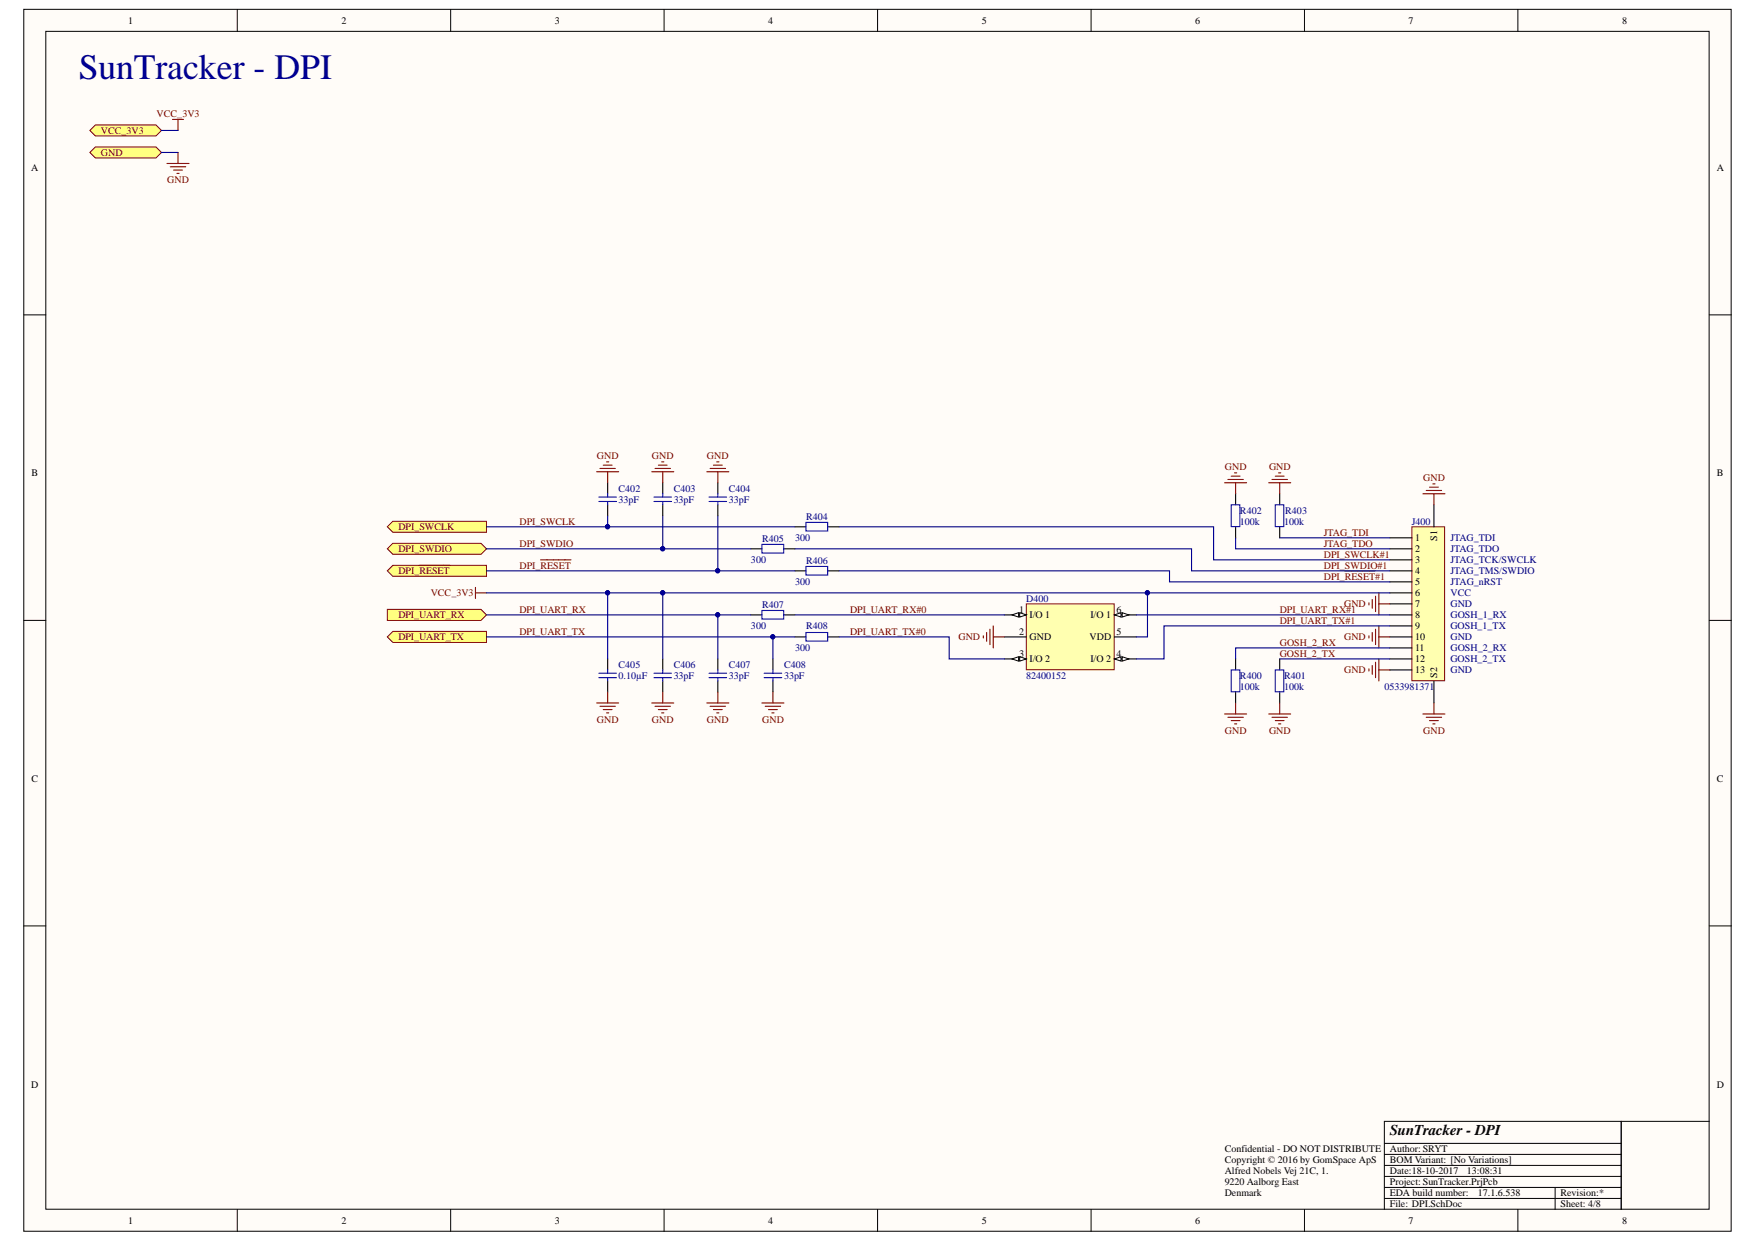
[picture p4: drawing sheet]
<svg xmlns="http://www.w3.org/2000/svg" width="297mm" height="210mm" viewBox="0 0 297 210" stroke-linecap="round" stroke-linejoin="round" font-family="sans-serif">
<g fill="#fffcf8" stroke="#000" stroke-width=".17">
<path d="M4 1.6h288.7v206.5h-288.7z"/>
<path d="M7.7 5.3h281.2v199.1h-281.2z"/>
</g>
<g fill="none" stroke="#000" stroke-width=".17">
<path d="M40.1 1.6v3.7M76.2 1.6v3.7M112.3 1.6v3.7M148.4 1.6v3.7M184.5 1.6v3.7M220.5 1.6v3.7M256.6 1.6v3.7M4 53.2h3.7M289 53.2h3.7M4 104.8h3.7M289 104.8h3.7M4 156.5h3.7"/>
<path d="M289 156.5h3.7M234 197h40.1M234 195.1h40.1M234 198.8h40.1M234 193.2h40.1M289 189.5h-14.9v14.9v-14.9h-40.1v14.9M40.1 204.4v3.7M76.2 204.4v3.7M112.3 204.4v3.7M148.4 204.4v3.7M184.5 204.4v3.7M220.5 204.4v3.7"/>
<path d="M234 202.5h40.1M234 200.7h40.1M256.6 204.4v3.7M262.9 200.7v3.7"/>
</g>
<g fill="#ffff80" stroke="#800000" stroke-width=".17">
<path d="M15.2 22l.9-.9h10.3l.9 .9-.9 1h-10.3z" fill-rule="evenodd"/>
<path d="M15.2 25.8l.9-1h10.3l.9 1-.9 .9h-10.3z" fill-rule="evenodd"/>
</g>
<path d="M28.2 27.6h3.8M28.8 28.2h2.6M29.2 20.2h1.8M29.3 28.7h1.5M29.9 29.3h.4M30.1 20.2v1.8M30.1 25.8v1.8" fill="none" stroke="#800000" stroke-width=".19"/>
<path d="M238.7 89h5.5v26h-5.5z" fill="#ffffb0" stroke="#800000" stroke-width=".17"/>
<g fill="none" stroke="#000" stroke-width=".19">
<path d="M235 90.9h3.7M235 92.8h3.7M235 94.6h3.7M235 96.5h3.7M235 98.3h3.7M242.4 85.3v3.7M235 100.2h3.7M235 102.1h3.7M235 103.9h3.7M235 105.8h3.7M235 107.6h3.7M235 109.5h3.7"/>
<path d="M235 111.4h3.7M235 113.2h3.7M242.4 115.1v3.7"/>
</g>
<path d="M240.6 83.5h3.7M241.1 82.9h2.6M241.7 82.3h1.5M242.2 81.8h.4M242.4 83.5v1.8M242.4 118.8v1.9M240.6 120.7h3.7M241.1 121.2h2.6M241.7 121.8h1.5M242.2 122.3h.4" fill="none" stroke="#800000" stroke-width=".19"/>
<path d="M65.5 96.5l.9-1h15.8v1.9h-15.8z" fill-rule="evenodd" fill="#ffff80" stroke="#800000" stroke-width=".17"/>
<path d="M70.9 95.5h5.1M80.4 99.3v1.8M227.4 96.5h5.1M80.4 100.2h1.8M231.4 101.9v.3M232 101.3v1.5M232.5 100.8v2.6M233.1 100.2v3.7M233.1 102.1h1.9" fill="none" stroke="#800000" stroke-width=".19"/>
<g fill="#ffff80" stroke="#800000" stroke-width=".17">
<path d="M65.5 103h15.8l.9 .9-.9 .9h-15.8z" fill-rule="evenodd"/>
<path d="M65.5 107.6l.9-.9h15.8v1.9h-15.8z" fill-rule="evenodd"/>
</g>
<g fill="none" stroke="#800000" stroke-width=".19">
<path d="M100.9 79.7h3.7M101.4 79.2h2.6M102 78.6h1.5M102.5 78.1h.4M102.7 79.7v1.9M110.2 79.7h3.7M110.7 79.2h2.6M111.3 78.6h1.5M111.9 78.1h.3M112 79.7v1.9M119.5 79.7h3.7M120.1 79.2h2.6"/>
<path d="M120.6 78.6h1.5M121.2 78.1h.3M121.4 79.7v1.9M100.9 118.8h3.7M101.4 119.4h2.6M102 119.9h1.5M102.7 116.9v1.9M110.2 118.8h3.7M110.7 119.4h2.6M111.3 119.9h1.5M112 116.9v1.9M119.5 118.8h3.7"/>
<path d="M120.1 119.4h2.6M120.6 119.9h1.5M121.4 116.9v1.9M128.8 118.8h3.7M129.4 119.4h2.6M129.9 119.9h1.5M130.7 116.9v1.9M208.9 118.8v1.9M216.3 118.8v1.9M231.4 107.5v.3M231.4 113v.4M232 106.9v1.5"/>
<path d="M232 112.5v1.5M232.5 106.3v2.6M232.5 111.9v2.6M233.1 105.8v3.7M233.1 111.4v3.7M233.1 107.6h1.9M233.1 113.2h1.9M102.5 120.5h.4M111.9 120.5h.3M121.2 120.5h.3M130.5 120.5h.4M207 120.7h3.8"/>
<path d="M207.6 121.2h2.6M208.1 121.8h1.5M208.7 122.3h.4M214.5 120.7h3.7M215 121.2h2.6M215.6 121.8h1.5M216.2 122.3h.3"/>
</g>
<g fill="none" stroke="#000" stroke-width=".19">
<path d="M102.7 81.6v1.9M102.7 85.3v1.9M112 81.6v1.9M112 85.3v1.9M121.4 81.6v1.9M121.4 85.3v1.9M102.7 111.4v1.8M102.7 115.1v1.8M112 111.4v1.8M112 115.1v1.8M121.4 111.4v1.8M121.4 115.1v1.8"/>
<path d="M130.7 111.4v1.8M130.7 115.1v1.8M208.9 111.4v1.8M208.9 116.9v1.9M216.3 111.4v1.8M216.3 116.9v1.9"/>
</g>
<g fill="none" stroke="#00f" stroke-width=".19">
<path d="M101.2 84h3M101.2 84.8h3M102.7 83.5v.5M102.7 84.8v.5M110.6 84h2.9M110.6 84.8h2.9M112 83.5v.5M112 84.8v.5M119.9 84h2.9M119.9 84.8h2.9M121.4 83.5v.5M121.4 84.8v.5"/>
<path d="M101.2 113.8h3M101.2 114.5h3M102.7 113.2v.6M102.7 114.5v.6M110.6 113.8h2.9M110.6 114.5h2.9M112 113.2v.6M112 114.5v.6M119.9 113.8h2.9M119.9 114.5h2.9M121.4 113.2v.6M121.4 114.5v.6"/>
<path d="M129.2 113.8h3M129.2 114.5h3M130.7 113.2v.6M130.7 114.5v.6M208.1 113.2h1.5v3.7h-1.5zM215.6 113.2h1.4v3.7h-1.4z"/>
</g>
<path d="M173.5 102.1h14.9v11.1h-14.9z" fill="#ffffb0" stroke="#800000" stroke-width=".17"/>
<path d="M169.8 103.9h3.7" fill="none" stroke="#000" stroke-width=".19"/>
<path d="M172.4 103.5l1.1 .4-1.1 .4z" fill="#fffcf8"/>
<path d="M172.4 103.5l1.1 .4-1.1 .4z" fill="none" stroke="#000" stroke-width=".17"/>
<path d="M171.1 103.9l1.1-.4v.8z" fill="#fffcf8"/>
<path d="M171.1 103.9l1.1-.4v.8z" fill="none" stroke="#000" stroke-width=".17"/>
<path d="M169.8 107.6h3.7M169.8 111.4h3.7" fill="none" stroke="#000" stroke-width=".19"/>
<path d="M172.4 111l1.1 .4-1.1 .3z" fill="#fffcf8"/>
<path d="M172.4 111l1.1 .4-1.1 .3z" fill="none" stroke="#000" stroke-width=".17"/>
<path d="M171.1 111.4l1.1-.4v.7z" fill="#fffcf8"/>
<path d="M171.1 111.4l1.1-.4v.7z" fill="none" stroke="#000" stroke-width=".17"/>
<path d="M188.4 103.9h3.7" fill="none" stroke="#000" stroke-width=".19"/>
<path d="M188.4 103.9l1.1-.4v.8z" fill="#fffcf8"/>
<path d="M188.4 103.9l1.1-.4v.8z" fill="none" stroke="#000" stroke-width=".17"/>
<path d="M189.7 103.5l1.1 .4-1.1 .4z" fill="#fffcf8"/>
<path d="M189.7 103.5l1.1 .4-1.1 .4z" fill="none" stroke="#000" stroke-width=".17"/>
<path d="M188.4 107.6h3.7M188.4 111.4h3.7" fill="none" stroke="#000" stroke-width=".19"/>
<path d="M188.4 111.4l1.1-.4v.7z" fill="#fffcf8"/>
<path d="M188.4 111.4l1.1-.4v.7z" fill="none" stroke="#000" stroke-width=".17"/>
<path d="M189.7 111l1.1 .4-1.1 .3z" fill="#fffcf8"/>
<path d="M189.7 111l1.1 .4-1.1 .3z" fill="none" stroke="#000" stroke-width=".17"/>
<path d="M166.2 107.5v.3M166.8 106.9v1.5M167.4 106.3v2.6M167.9 105.8v3.7M167.9 107.6h1.9" fill="none" stroke="#800000" stroke-width=".19"/>
<g fill="#ffff80" stroke="#800000" stroke-width=".17">
<path d="M65.5 89l.9-.9h15.8v1.9h-15.8z" fill-rule="evenodd"/>
<path d="M65.5 92.8l.9-1h14.9l.9 1-.9 .9h-14.9z" fill-rule="evenodd"/>
</g>
<g fill="none" stroke="#000" stroke-width=".19">
<path d="M126.9 92.8h1.9M132.5 92.8h1.9M134.4 89h1.9M134.4 96.5h1.9M140 89h1.8M140 96.5h1.8M208.9 83.5v1.8M208.9 89v1.9M216.3 83.5v1.8M216.3 89v1.9M126.9 103.9h1.9M132.5 103.9h1.9"/>
<path d="M134.4 107.6h1.9M140 107.6h1.8"/>
</g>
<path d="M128.8 92h3.7v1.5h-3.7zM136.3 88.3h3.6v1.4h-3.6zM136.3 95.7h3.6v1.5h-3.6zM208.1 85.3h1.5v3.7h-1.5zM215.6 85.3h1.4v3.7h-1.4zM128.8 103.2h3.7v1.4h-3.7zM136.3 106.9h3.6v1.4h-3.6z" fill="none" stroke="#00f" stroke-width=".19"/>
<path d="M208.7 79.9h.4M216.2 79.9h.3M91.4 94.6h5.1M207 81.6h3.8M207.6 81h2.6M208.1 80.5h1.5M208.9 81.6v1.9M214.5 81.6h3.7M215 81h2.6M215.6 80.5h1.5M216.3 81.6v1.9" fill="none" stroke="#800000" stroke-width=".19"/>
<g fill="none" stroke="#000080" stroke-width=".19">
<path d="M27.3 22h2.8M27.3 25.8h2.8M102.7 87.2v1.8h-20.5M102.7 89h31.7M112 87.2v5.6h-29.8M112 92.8h14.9M121.4 87.2v9.3h-39.2M121.4 96.5h13M134.4 92.8h67v3.7h33.6M141.8 89h63.4v5.6h29.8M141.8 96.5h55.9v1.8h37.3M208.9 90.9v1.9h26.1"/>
<path d="M216.3 90.9h18.7M82.2 100.2h152.8M82.2 103.9h44.7M82.2 107.6h52.2M102.7 100.2v11.2M112 100.2v11.2M121.4 103.9v7.5M130.7 107.6v3.8M134.4 103.9h35.4M141.8 107.6h18.7v3.8h9.3M192.1 103.9h42.9M194 100.2v7.4h-1.9"/>
<path d="M216.3 111.4h18.7M235 109.5h-26.1v1.9M235 105.8h-38.2v5.6h-4.7"/>
</g>
<g fill="#000080" stroke="#000080" stroke-width=".17">
<circle cx="194" cy="100.2" r=".35"/>
<circle cx="102.7" cy="100.2" r=".35"/>
<circle cx="112" cy="100.2" r=".35"/>
<circle cx="121.3" cy="103.9" r=".35"/>
<circle cx="130.6" cy="107.6" r=".35"/>
<circle cx="112" cy="92.7" r=".35"/>
<circle cx="102.7" cy="89" r=".35"/>
<circle cx="121.3" cy="96.5" r=".35"/>
</g>
<text font-size="6" fill="#000080" x="13.3" y="13.3">SunTracker - DPI</text>
<text font-size="2.5" x="235" y="191.8">SunTracker - DPI</text>
<g font-size="1.7">
<text x="21.7" y="4">1</text>
<text x="57.7" y="4">2</text>
<text x="93.8" y="4">3</text>
<text x="129.9" y="4">4</text>
<text x="166" y="4">5</text>
<text x="202.1" y="4">6</text>
<text x="238.1" y="4">7</text>
<text x="274.2" y="4">8</text>
<text x="5.3" y="28.9">A</text>
<text x="290.2" y="28.9">A</text>
<text x="5.3" y="80.5">B</text>
<text x="290.3" y="80.5">B</text>
<text x="239.2" y="91.5">1</text>
<text x="239.2" y="93.3">2</text>
<text x="239.2" y="95.2">3</text>
<text x="243" y="91.4" transform="rotate(-90 243 91.4)">S1</text>
<text x="239.2" y="97">4</text>
<text x="239.2" y="98.9">5</text>
<text x="239.2" y="100.8">6</text>
<text x="172.3" y="103.6">1</text>
<text x="172.3" y="107.3">2</text>
<text x="174.1" y="104.5">I/O 1</text>
<text x="184.3" y="104.5">I/O 1</text>
<text x="188.8" y="103.6">6</text>
<text x="188.8" y="107.3">5</text>
<text x="239.2" y="102.6">7</text>
<text x="239.2" y="104.5">8</text>
<text x="239.2" y="106.3">9</text>
<text x="172.3" y="111">3</text>
<text x="174.1" y="108.2">GND</text>
<text x="174.1" y="111.9">I/O 2</text>
<text x="184.2" y="108.2">VDD</text>
<text x="184.3" y="111.9">I/O 2</text>
<text x="188.8" y="111">4</text>
<text x="239.2" y="108.2">10</text>
<text x="239.2" y="110.1">11</text>
<text x="239.2" y="111.9">12</text>
<text x="239.2" y="113.8">13</text>
<text x="243" y="114.5" transform="rotate(-90 243 114.5)">S2</text>
<text x="5.3" y="132.2">C</text>
<text x="290.3" y="132.2">C</text>
<text x="5.3" y="183.8">D</text>
<text x="290.2" y="183.8">D</text>
<text x="207.1" y="196.6">Copyright © 2016 by GomSpace ApS</text>
<text x="207.1" y="194.7">Confidential - DO NOT DISTRIBUTE</text>
<text x="235" y="194.7">Author: SRYT</text>
<text x="235" y="196.6">BOM Variant: [No Variations]</text>
<text x="207.1" y="198.4">Alfred Nobels Vej 21C, 1.</text>
<text x="207.1" y="200.3">9220 Aalborg East</text>
<text x="207.1" y="202.2">Denmark</text>
<text x="235" y="198.4">Date:18-10-2017</text>
<text x="235" y="200.3">Project: SunTracker.PrjPcb</text>
<text x="235" y="202.2">EDA build number:</text>
<text x="248" y="198.4">13:08:31</text>
<text x="249.9" y="202.2">17.1.6.538</text>
<text x="263.8" y="202.2">Revision:*</text>
<text x="21.7" y="206.8">1</text>
<text x="57.7" y="206.8">2</text>
<text x="93.8" y="206.8">3</text>
<text x="129.9" y="206.8">4</text>
<text x="166" y="206.8">5</text>
<text x="202.1" y="206.8">6</text>
<text x="235" y="204">File: DPI.SchDoc</text>
<text x="238.1" y="206.8">7</text>
<text x="263.8" y="204">Sheet: 4/8</text>
<text x="274.2" y="206.8">8</text>
</g>
<g font-size="1.7" fill="#800000">
<text x="17" y="22.6">VCC_3V3</text>
<text x="26.5" y="19.8">VCC_3V3</text>
<text x="17" y="26.3">GND</text>
<text x="28.3" y="31">GND</text>
<text x="100.9" y="77.5">GND</text>
<text x="110.2" y="77.5">GND</text>
<text x="119.5" y="77.5">GND</text>
<text x="207.1" y="79.4">GND</text>
<text x="214.5" y="79.4">GND</text>
<text x="240.6" y="81.2">GND</text>
<text x="67.4" y="89.6">DPI_SWCLK</text>
<text x="87.8" y="88.7">DPI_SWCLK</text>
<text x="67.4" y="93.3">DPI_SWDIO</text>
<text x="87.8" y="92.4">DPI_SWDIO</text>
<text x="223.8" y="90.5">JTAG_TDI</text>
<text x="223.8" y="92.4">JTAG_TDO</text>
<text x="223.8" y="94.3">DPI_SWCLK#1</text>
<text x="67.4" y="97">DPI_RESET</text>
<text x="72.8" y="100.8">VCC_3V3</text>
<text x="87.8" y="96.1">DPI_RESET</text>
<text x="223.8" y="96.1">DPI_SWDIO#1</text>
<text x="223.8" y="98">DPI_RESET#1</text>
<text x="67.4" y="104.5">DPI_UART_RX</text>
<text x="87.8" y="103.6">DPI_UART_RX</text>
<text x="87.8" y="107.3">DPI_UART_TX</text>
<text x="143.7" y="103.6">DPI_UART_RX#0</text>
<text x="143.7" y="107.3">DPI_UART_TX#0</text>
<text x="216.4" y="103.6">DPI_UART_RX#1</text>
<text x="216.4" y="105.4">DPI_UART_TX#1</text>
<text x="227.2" y="102.6">GND</text>
<text x="67.4" y="108.2">DPI_UART_TX</text>
<text x="162" y="108.2">GND</text>
<text x="216.4" y="109.1">GOSH_2_RX</text>
<text x="216.4" y="111">GOSH_2_TX</text>
<text x="227.2" y="108.2">GND</text>
<text x="227.2" y="113.8">GND</text>
<text x="100.9" y="122.2">GND</text>
<text x="110.2" y="122.2">GND</text>
<text x="119.5" y="122.2">GND</text>
<text x="128.9" y="122.2">GND</text>
<text x="207.1" y="124">GND</text>
<text x="214.5" y="124">GND</text>
<text x="240.6" y="124">GND</text>
</g>
<g font-size="1.7" fill="#000080">
<text x="104.6" y="83.1">C402</text>
<text x="113.9" y="83.1">C403</text>
<text x="123.2" y="83.1">C404</text>
<text x="104.6" y="85">33pF</text>
<text x="113.9" y="85">33pF</text>
<text x="123.2" y="85">33pF</text>
<text x="136.3" y="87.9">R404</text>
<text x="209.6" y="86.8">R402</text>
<text x="209.6" y="88.7">100k</text>
<text x="217.1" y="88.7">100k</text>
<text x="217.3" y="86.8">R403</text>
<text x="238.7" y="88.7">J400</text>
<text x="127" y="95.2">300</text>
<text x="128.8" y="91.6">R405</text>
<text x="134.4" y="91.5">300</text>
<text x="136.3" y="95.4">R406</text>
<text x="245.2" y="91.5">JTAG_TDI</text>
<text x="245.2" y="93.3">JTAG_TDO</text>
<text x="245.2" y="95.2">JTAG_TCK/SWCLK</text>
<text x="134.4" y="98.9">300</text>
<text x="173.5" y="101.7">D400</text>
<text x="245.2" y="97">JTAG_TMS/SWDIO</text>
<text x="245.2" y="98.9">JTAG_nRST</text>
<text x="245.2" y="100.8">VCC</text>
<text x="127" y="106.3">300</text>
<text x="128.8" y="102.8">R407</text>
<text x="136.3" y="106.3">R408</text>
<text x="245.2" y="104.5">GOSH_1_RX</text>
<text x="245.2" y="106.3">GOSH_1_TX</text>
<text x="245.2" y="102.6">GND</text>
<text x="104.6" y="112.9">C405</text>
<text x="113.9" y="112.9">C406</text>
<text x="123.2" y="112.9">C407</text>
<text x="132.5" y="112.9">C408</text>
<text x="134.4" y="110.1">300</text>
<text x="245.2" y="110.1">GOSH_2_RX</text>
<text x="245.2" y="111.9">GOSH_2_TX</text>
<text x="245.2" y="113.8">GND</text>
<text x="245.2" y="108.2">GND</text>
<text x="104.6" y="114.7">0.10µF</text>
<text x="113.9" y="114.7">33pF</text>
<text x="123.2" y="114.7">33pF</text>
<text x="132.5" y="114.7">33pF</text>
<text x="173.5" y="114.7">82400152</text>
<text x="209.6" y="114.7">R400</text>
<text x="209.6" y="116.6">100k</text>
<text x="217.1" y="114.7">R401</text>
<text x="217.1" y="116.6">100k</text>
<text x="234" y="116.6">0533981371</text>
</g>
</svg>
